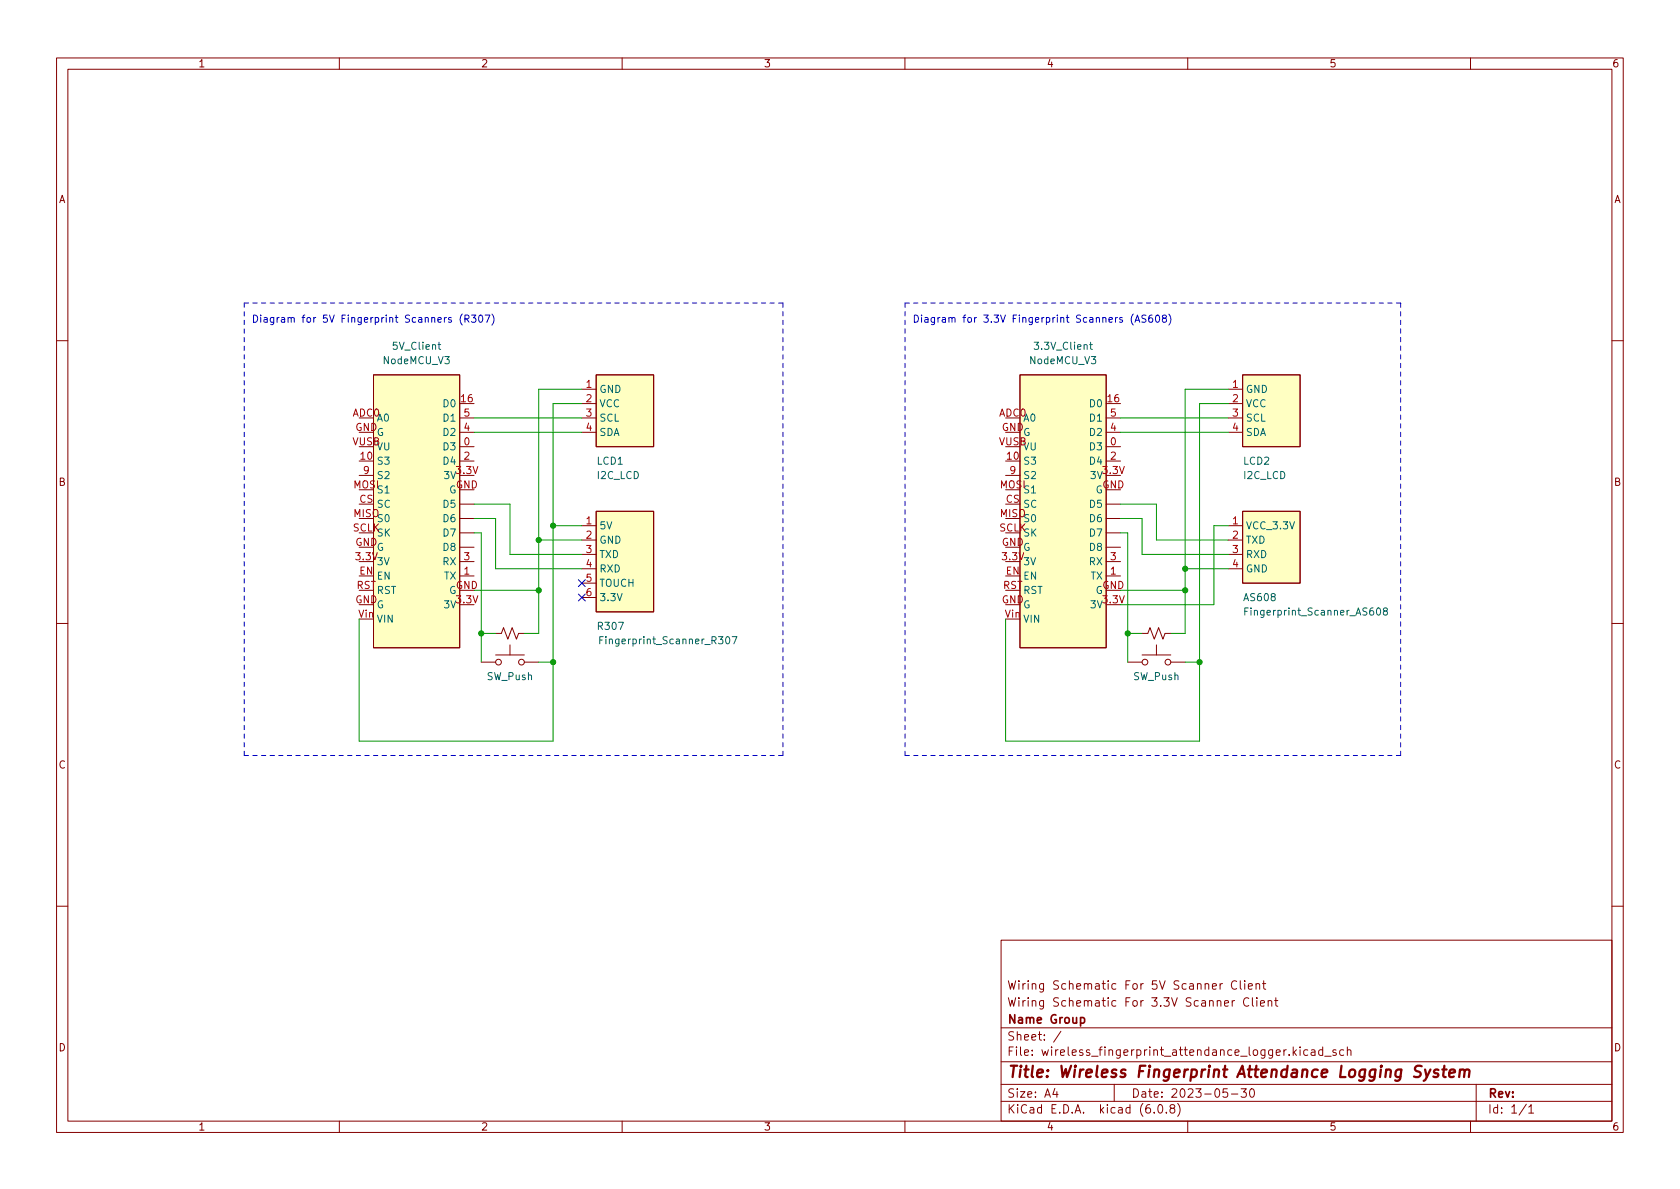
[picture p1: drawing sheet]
<svg xmlns="http://www.w3.org/2000/svg" width="297mm" height="210mm" viewBox="0 0 297 210" stroke-linecap="round" stroke-linejoin="round" font-family="sans-serif">
<g fill="none" stroke="#840000" stroke-width=".18">
<path d="M10 10.2h277v190.1h-277zM12 12.2h273v186.1h-273zM60 10.2v2M110 10.2v2M160 10.2v2M210 10.2v2M260 10.2v2M10 60.2h2M66 66.3h15.3v48.2h-15.3zM81.3 79h2.5M81.3 76.4h2.5M81.3 73.9h2.5"/>
<path d="M102.9 76.4h2.5M102.9 73.9h2.5M102.9 68.8h2.5M102.9 71.4h2.5M105.4 66.3h10.2v12.7h-10.2zM180.3 66.3h15.3v48.2h-15.3zM195.6 79h2.5M195.6 76.4h2.5M195.6 73.9h2.5M217.2 76.4h2.5M217.2 73.9h2.5M217.2 68.8h2.5"/>
<path d="M217.2 71.4h2.5M219.7 66.3h10.2v12.7h-10.2zM285 60.2h2M63.5 84.1h2.5M81.3 89.1h2.5M81.3 91.7h2.5M81.3 94.2h2.5M81.3 96.8h2.5M81.3 81.5h2.5M81.3 99.3h2.5M102.9 93h2.5M102.9 95.5h2.5"/>
<path d="M102.9 98h2.5M105.4 90.4h10.2v17.8h-10.2zM177.8 84.1h2.5M195.6 89.1h2.5M195.6 91.7h2.5M195.6 94.2h2.5M195.6 96.8h2.5M195.6 81.5h2.5M195.6 99.3h2.5M217.2 93h2.5M217.2 95.5h2.5M217.2 98h2.5"/>
<path d="M219.7 90.4h10.2v12.7h-10.2zM10 110.2h2M81.3 101.8h2.5M85.1 117.1h2.5M87.6 112h1l.4-1 .8 2 .8-2 .7 2 .4-1h1M87.6 115.8h5.1M90.2 114v1.8M92.7 117.1h2.5M102.9 100.6h2.5M102.9 103.1h2.5M102.9 105.7h2.5M195.6 101.8h2.5"/>
<path d="M199.4 117.1h2.5M201.9 112h1l.4-1 .8 2 .8-2 .7 2 .4-1h1M201.9 115.8h5.1M204.5 114v1.8M207 117.1h2.5M217.2 100.6h2.5M285 110.2h2M10 160.2h2M177 166.3h108v32h-108zM216.1 173.9l-.2 .1-.2 .2M217.9 176.9v1M218.3 176.9l-.3 .1-.1 .2"/>
<path d="M218.6 173.6a.6 .6 0 0 0-.7 0 .6 .6 0 0 0-.2 .7 .56 .56 0 0 0 .3 .6 .56 .56 0 0 0 .6-.1M219.3 173.4v1.3l.2 .2M220.1 173.4v.2M220.1 173.9v1M220.7 174.4l.7-.1v-.3l-.5-.1-.2 .2 .1 .8h.6M220.8 176.6a.6 .6 0 0 0-.8 0 .6 .6 0 0 0-.1 .7 .56 .56 0 0 0 .3 .6 .56 .56 0 0 0 .6-.1M221.4 176.4v1.3l.2 .2M222.1 174.1l.2-.2 .3 .1 .1 .9M222.1 173.9v1M222.2 176.4v.2M222.2 176.9v1M222.9 177.4l.7-.1-.1-.3-.4-.1-.2 .2v.8h.6"/>
<path d="M223.2 173.9h.6M223.4 173.4v1.3l.4 .2M224.2 177.1l.2-.2 .4 .1 .1 .9M224.2 176.9v1M225.4 176.9h.5M225.6 176.4v1.3l.3 .2M285 160.2h2M60 198.3v2M110 198.3v2M160 198.3v2M177 194.8h108M177 191.8h108"/>
<path d="M177 187.8h108M177 181.8h108M186.5 192.5l-.4 1h1M186.9 193v1M187.6 182.4l-1.3 1.9M197 191.8v3M204.1 196.7v.1M204.9 195.4l.2-.1a.81 .81 0 0 1 .6 .7 .81 .81 0 0 1-.3 .8h-.2a.81 .81 0 0 1-.6-.6 .81 .81 0 0 1 .3-.8zM206.2 196.7v.1M207.1 196l-.2-.3v-.2l.2-.2 .5 .1 .1 .2-.1 .2-.6 .2-.1 .3v.4l.2 .1h.5l.1-.3-.1-.4-.2-.1M208.2 195.1a1.72 1.72 0 0 1 0 2.3M210 198.3v2"/>
<path d="M217 192.5h-.7l-.1 .7 .2-.1 .5 .1 .2 .2-.1 .5-.2 .1-.6-.1M217.7 193.5h1.2M219.4 192.5h1l-.5 .6 .4 .1v.7l-.2 .1h-.5l-.2-.1M221.1 192.7l.2-.2a.81 .81 0 0 1 .6 .7 .81 .81 0 0 1-.3 .8h-.2a.81 .81 0 0 1-.3-1.3zM229.9 185.1v.2M229.9 185.6v1M231.2 185.7l-.4-.1-.3 .3v.4l.1 .3h.6M231.9 185.7h.5l.1 .9M232.5 186l-.5 .1a.29 .29 0 0 0-.2 .2 .29 .29 0 0 0 .2 .3h.5M233.9 185.7l-.5-.1-.3 .3v.4l.2 .3h.6M233.9 185.1v1.5M234.2 186.8h1.2"/>
<path d="M236.2 185.7l-.3-.1-.3 .2 .1 .3 .5 .1v.4h-.6M237.6 185.7l-.5-.1-.2 .3v.4l.1 .3h.6M238.2 185.8l.2-.2 .4 .1 .1 .9M238.2 185.1v1.5M260 198.3v2M261 191.8v6.5M269.9 195.3l-1.3 1.9M270.3 195.8l.4-.5v1.5M270.3 196.8h.9"/>
<circle cx="88.1" cy="117.1" r=".51"/>
<circle cx="92.2" cy="117.1" r=".51"/>
<circle cx="202.4" cy="117.1" r=".51"/>
<circle cx="206.5" cy="117.1" r=".51"/>
</g>
<path d="M252 189.1l.3 1.4M252.9 189.1l-.9 1.8-.3 .2M254.3 189.2a.49 .49 0 0 0-.8 .3l.3 .3 .5 .1v.2l-.1 .3-.2 .1-.6-.1M255 189.1h.8M255.4 188.5l-.2 1.7v.2l.4 .1M256.3 189.8l.9-.2v-.4l-.6-.1-.3 .3v1l.2 .1 .5-.1M258.1 189.3a.49 .49 0 0 1 .9 .1l-.2 1.1M258.2 189.1l-.2 1.4M259 189.4a.51 .51 0 0 1 .8-.2l-.1 1.3" fill="none" stroke="#840000" stroke-width=".4"/>
<path d="M191.1 180l.4-.1 .3 .3v.4l-.2 .3h-.5" fill="none" stroke="#840000" stroke-width=".3"/>
<g fill="#ffffc2" stroke="#ffffc2" stroke-width=".18">
<path d="M105.4 90.4h10.2v17.8h-10.2z"/>
<path d="M66 66.3h15.3v48.2h-15.3z"/>
<path d="M219.7 90.4h10.2v12.7h-10.2z"/>
<path d="M105.4 66.3h10.2v12.7h-10.2z"/>
<path d="M219.7 66.3h10.2v12.7h-10.2z"/>
<path d="M180.3 66.3h15.3v48.2h-15.3z"/>
</g>
<path d="M77.4 60.9h.5M77.6 60.5v1.1l.3 .2M192.6 60.9h.5M192.8 60.5v1.1l.3 .2M106 113.2h.5M106.6 112.6h-.6v1.3M128.4 112.7l.2-.1a.68 .68 0 0 1 .4 .6 .68 .68 0 0 1-.4 .7l-.2-.2-.1-.3zM129.4 112.6h.9l-.5 1.3M220.1 108.1h.4M220.7 107.5h-.6v1.3M243.5 107.6l.2-.1a.68 .68 0 0 1 .4 .6 .68 .68 0 0 1-.4 .7l-.2-.1-.1-.4zM244.8 108l-.2-.2v-.2l.2-.1 .4 .1 .1 .1-.1 .2-.5 .2-.1 .2v.4l.2 .1h.3l.2-.3v-.2l-.2-.3" fill="none" stroke="#006464" stroke-width=".18"/>
<g fill="none" stroke="#0000c2" stroke-width=".18">
<path d="M79.8 56.2l-.3-.1-.2 .2 .1 .2 .4 .1v.3h-.5M81.7 55.5a1.46 1.46 0 0 0 0 2M82.2 56.4l.6-.1 .1-.2v-.3l-.7-.1v1.3M82.5 56.4l.4 .6M83.4 55.7h.7l-.4 .5 .4 .1v.6l-.2 .1-.5-.1M84.7 55.8l.2-.1a.68 .68 0 0 1 .5 .7 .68 .68 0 0 1-.5 .6l-.2-.1-.1-.4zM85.8 55.7h.8l-.5 1.3M87 55.5a1.46 1.46 0 0 1 0 2M200.4 55.5a1.46 1.46 0 0 0 0 2M200.7 57l.4-1.3 .4 1.3M200.8 56.6h.6M202.6 55.8l-.5-.1-.2 .1v.4l.6 .2 .1 .3-.2 .3-.5-.1"/>
<path d="M203.7 55.7l-.4 .1a.85 .85 0 0 0 0 1.2l.5-.1v-.5l-.2-.2h-.3l-.2 .2M204.4 55.8l.2-.1a.68 .68 0 0 1 .4 .7 .68 .68 0 0 1-.4 .6l-.2-.1-.1-.4zM205.8 56.3l-.3-.3 .1-.2 .2-.1 .3 .1 .1 .2v.1l-.6 .2-.1 .2 .1 .4 .2 .1h.2l.2-.3v-.2l-.2-.2M206.7 55.5a1.46 1.46 0 0 1 0 2"/>
</g>
<path d="M43.2 53.6v80M43.2 53.6h95.2M138.4 53.6v80M160 53.6h87.6M247.6 53.6v80M138.4 133.6h-95.2M160 133.6v-80M160 133.6h87.6" fill="none" stroke="#0000c2" stroke-width=".18" stroke-dasharray=".8 .8"/>
<g fill="none" stroke="#009600" stroke-width=".18">
<path d="M83.8 73.9h19.1M83.8 76.4h19.1M102.9 71.4h-5.1v59.7h-34.3v-21.6M102.9 68.8h-7.7v43.2h-2.5M198.1 73.9h19.1M198.1 76.4h19.1M217.2 71.4h-5.1v59.7h-34.3v-21.6M217.2 68.8h-7.7v43.2h-2.5M83.8 94.2h1.3v22.9M83.8 91.7h3.8v8.9h15.3M83.8 89.1h6.4v8.9h12.7M95.2 95.5h7.7"/>
<path d="M97.8 93h5.1M198.1 91.7h3.8v6.3h15.3M198.1 94.2h1.3v22.9M198.1 89.1h6.4v6.4h12.7M217.2 93h-2.6v13.9h-16.5M83.8 104.4h11.4M85.1 112h2.5M95.2 117.1h2.6M198.1 104.4h11.4M199.4 112h2.5M209.5 117.1h2.6M209.5 100.6h7.7"/>
</g>
<path d="M102.3 105l1.2 1.3M102.3 102.5l1.2 1.2M103.5 105l-1.2 1.3M103.5 102.5l-1.2 1.2" fill="none" stroke="#000084" stroke-width=".18"/>
<g fill="#009600" stroke="#009600" stroke-width=".18">
<circle cx="95.2" cy="95.5" r=".46"/>
<circle cx="97.8" cy="93" r=".46"/>
<circle cx="85.1" cy="112" r=".46"/>
<circle cx="97.8" cy="117.1" r=".46"/>
<circle cx="95.2" cy="104.4" r=".46"/>
<circle cx="212.1" cy="117.1" r=".46"/>
<circle cx="209.5" cy="104.4" r=".46"/>
<circle cx="199.4" cy="112" r=".46"/>
<circle cx="209.5" cy="100.6" r=".46"/>
</g>
<text font-size="2.8" fill="#840000" x="178" y="190.6">Title: Wireless Fingerprint Attendance Logging System</text>
<g font-size="2.1" fill="#840000">
<text x="178" y="178">Wiring Schematic For 3.3V Scanner Client</text>
<text x="178" y="175">Wiring Schematic For 5V Scanner Client</text>
<text x="178" y="184">Sheet: /</text>
<text x="178" y="181">Name Group</text>
<text x="178" y="186.7">File: wireless_fingerprint_attendance_logger.kicad_sch</text>
<text x="178" y="196.9">KiCad E.D.A. kicad (6.0.8)</text>
<text x="178" y="194.1">Size: A4</text>
<text x="200" y="194.1">Date: 2023-05-30</text>
<text x="263" y="194.1">Rev:</text>
<text x="263" y="196.9">Id: 1/1</text>
</g>
<g font-size="1.8" fill="#840000">
<text x="35" y="11.9">1</text>
<text x="85" y="11.9">2</text>
<text x="135" y="11.9">3</text>
<text x="185" y="11.9">4</text>
<text x="235" y="11.9">5</text>
<text x="285" y="11.9">6</text>
<text x="10.3" y="35.9">A</text>
<text x="285.3" y="35.9">A</text>
<text x="10.3" y="85.9">B</text>
<text x="285.3" y="85.9">B</text>
<text x="10.3" y="135.9">C</text>
<text x="285.3" y="135.9">C</text>
<text x="10.3" y="185.9">D</text>
<text x="285.3" y="185.9">D</text>
<text x="35" y="199.9">1</text>
<text x="85" y="199.9">2</text>
<text x="135" y="199.9">3</text>
<text x="185" y="199.9">4</text>
<text x="235" y="199.9">5</text>
<text x="285" y="199.9">6</text>
</g>
<g font-size="1.8" fill="#0000c2">
<text x="44.4" y="57">Diagram for 5V Fingerprint Scanners (R307)</text>
<text x="161.3" y="57">Diagram for 3.3V Fingerprint Scanners (AS608)</text>
</g>
<g font-size="1.8" fill="#006464">
<text x="67.9" y="64.4">NodeMCU_V3</text>
<text x="69.6" y="61.8">5V_Client</text>
<text x="182.2" y="64.4">NodeMCU_V3</text>
<text x="183.2" y="61.8">3.3V_Client</text>
<text x="105.9" y="69.5">GND</text>
<text x="220.2" y="69.5">GND</text>
<text x="66.5" y="74.5">A0</text>
<text x="66.5" y="77.1">G</text>
<text x="78.5" y="72">D0</text>
<text x="78.5" y="77.1">D2</text>
<text x="78.5" y="74.5">D1</text>
<text x="105.9" y="72">VCC</text>
<text x="105.9" y="74.5">SCL</text>
<text x="105.9" y="77.1">SDA</text>
<text x="180.8" y="74.5">A0</text>
<text x="180.8" y="77.1">G</text>
<text x="192.8" y="72">D0</text>
<text x="192.8" y="77.1">D2</text>
<text x="192.8" y="74.5">D1</text>
<text x="220.2" y="72">VCC</text>
<text x="220.2" y="74.5">SCL</text>
<text x="220.2" y="77.1">SDA</text>
<text x="66.5" y="82.2">S3</text>
<text x="66.5" y="79.6">VU</text>
<text x="78.5" y="79.6">D3</text>
<text x="78.5" y="82.2">D4</text>
<text x="105.6" y="82.2">LCD1</text>
<text x="180.8" y="82.2">S3</text>
<text x="180.8" y="79.6">VU</text>
<text x="192.8" y="79.6">D3</text>
<text x="192.8" y="82.2">D4</text>
<text x="219.9" y="82.2">LCD2</text>
<text x="66.5" y="84.7">S2</text>
<text x="66.5" y="89.8">SC</text>
<text x="66.5" y="87.2">S1</text>
<text x="78.5" y="89.8">D5</text>
<text x="78.6" y="84.7">3V</text>
<text x="79.4" y="87.2">G</text>
<text x="105.6" y="84.7">I2C_LCD</text>
<text x="180.8" y="84.7">S2</text>
<text x="180.8" y="89.8">SC</text>
<text x="180.8" y="87.2">S1</text>
<text x="192.8" y="89.8">D5</text>
<text x="192.9" y="84.7">3V</text>
<text x="193.7" y="87.2">G</text>
<text x="219.9" y="84.7">I2C_LCD</text>
<text x="66.5" y="92.3">S0</text>
<text x="78.5" y="92.3">D6</text>
<text x="78.5" y="94.9">D7</text>
<text x="105.9" y="93.6">5V</text>
<text x="180.8" y="92.3">S0</text>
<text x="192.8" y="92.3">D6</text>
<text x="192.8" y="94.9">D7</text>
<text x="220.2" y="93.6">VCC_3.3V</text>
<text x="66.5" y="99.9">3V</text>
<text x="66.5" y="97.4">G</text>
<text x="78.3" y="99.9">RX</text>
<text x="78.5" y="97.4">D8</text>
<text x="105.9" y="96.1">GND</text>
<text x="105.9" y="98.7">TXD</text>
<text x="105.9" y="101.2">RXD</text>
<text x="180.8" y="99.9">3V</text>
<text x="180.8" y="97.4">G</text>
<text x="192.6" y="99.9">RX</text>
<text x="192.8" y="97.4">D8</text>
<text x="220.2" y="96.1">TXD</text>
<text x="220.2" y="98.7">RXD</text>
<text x="220.2" y="101.2">GND</text>
<text x="66.5" y="102.5">EN</text>
<text x="66.5" y="107.6">G</text>
<text x="66.5" y="105">RST</text>
<text x="78.5" y="102.5">TX</text>
<text x="78.6" y="107.6">3V</text>
<text x="79.4" y="105">G</text>
<text x="105.9" y="103.8">TOUCH</text>
<text x="105.9" y="106.3">3.3V</text>
<text x="180.8" y="102.5">EN</text>
<text x="180.8" y="107.6">G</text>
<text x="180.8" y="105">RST</text>
<text x="192.8" y="102.5">TX</text>
<text x="192.9" y="107.6">3V</text>
<text x="193.7" y="105">G</text>
<text x="220" y="106.3">AS608</text>
<text x="66.5" y="110.1">VIN</text>
<text x="105.8" y="111.4">R307</text>
<text x="106.9" y="113.9">Fingerprint_Scanner_R307</text>
<text x="180.8" y="110.1">VIN</text>
<text x="220.8" y="108.8">Fingerprint_Scanner_AS608</text>
<text x="86.1" y="120.3">SW_Push</text>
<text x="200.4" y="120.3">SW_Push</text>
</g>
<g font-size="1.8" fill="#a90000">
<text x="81.6" y="71.1">16</text>
<text x="103.6" y="68.6">1</text>
<text x="103.6" y="71.1">2</text>
<text x="195.9" y="71.1">16</text>
<text x="217.9" y="68.6">1</text>
<text x="217.9" y="71.1">2</text>
<text x="62.4" y="73.7">ADC0</text>
<text x="62.8" y="76.2">GND</text>
<text x="82.1" y="76.2">4</text>
<text x="82.1" y="73.7">5</text>
<text x="103.6" y="73.7">3</text>
<text x="103.6" y="76.2">4</text>
<text x="176.7" y="73.7">ADC0</text>
<text x="177.1" y="76.2">GND</text>
<text x="196.4" y="76.2">4</text>
<text x="196.4" y="73.7">5</text>
<text x="217.9" y="73.7">3</text>
<text x="217.9" y="76.2">4</text>
<text x="62.3" y="78.7">VUSB</text>
<text x="63.8" y="81.3">10</text>
<text x="64.3" y="83.8">9</text>
<text x="80.7" y="83.8">3.3V</text>
<text x="82.1" y="78.7">0</text>
<text x="82.1" y="81.3">2</text>
<text x="176.6" y="78.7">VUSB</text>
<text x="178.1" y="81.3">10</text>
<text x="178.6" y="83.8">9</text>
<text x="195" y="83.8">3.3V</text>
<text x="196.4" y="78.7">0</text>
<text x="196.4" y="81.3">2</text>
<text x="62.5" y="86.4">MOSI</text>
<text x="63.5" y="88.9">CS</text>
<text x="80.6" y="86.4">GND</text>
<text x="176.8" y="86.4">MOSI</text>
<text x="177.8" y="88.9">CS</text>
<text x="194.9" y="86.4">GND</text>
<text x="62.4" y="94">SCLK</text>
<text x="62.5" y="91.4">MISO</text>
<text x="66.5" y="94.9">SK</text>
<text x="103.6" y="92.7">1</text>
<text x="103.6" y="95.2">2</text>
<text x="176.7" y="94">SCLK</text>
<text x="176.8" y="91.4">MISO</text>
<text x="180.8" y="94.9">SK</text>
<text x="217.9" y="92.7">1</text>
<text x="217.9" y="95.2">2</text>
<text x="62.8" y="96.5">GND</text>
<text x="63" y="99.1">3.3V</text>
<text x="63.5" y="101.6">EN</text>
<text x="82.1" y="101.6">1</text>
<text x="82.1" y="99.1">3</text>
<text x="103.6" y="97.8">3</text>
<text x="103.6" y="100.3">4</text>
<text x="177.1" y="96.5">GND</text>
<text x="177.3" y="99.1">3.3V</text>
<text x="177.8" y="101.6">EN</text>
<text x="196.4" y="101.6">1</text>
<text x="196.4" y="99.1">3</text>
<text x="217.9" y="97.8">3</text>
<text x="217.9" y="100.3">4</text>
<text x="62.8" y="106.7">GND</text>
<text x="63" y="104.1">RST</text>
<text x="80.6" y="104.1">GND</text>
<text x="80.7" y="106.7">3.3V</text>
<text x="103.6" y="102.9">5</text>
<text x="103.6" y="105.4">6</text>
<text x="177.1" y="106.7">GND</text>
<text x="177.3" y="104.1">RST</text>
<text x="194.9" y="104.1">GND</text>
<text x="195" y="106.7">3.3V</text>
<text x="63.4" y="109.2">Vin</text>
<text x="177.7" y="109.2">Vin</text>
</g>
</svg>
